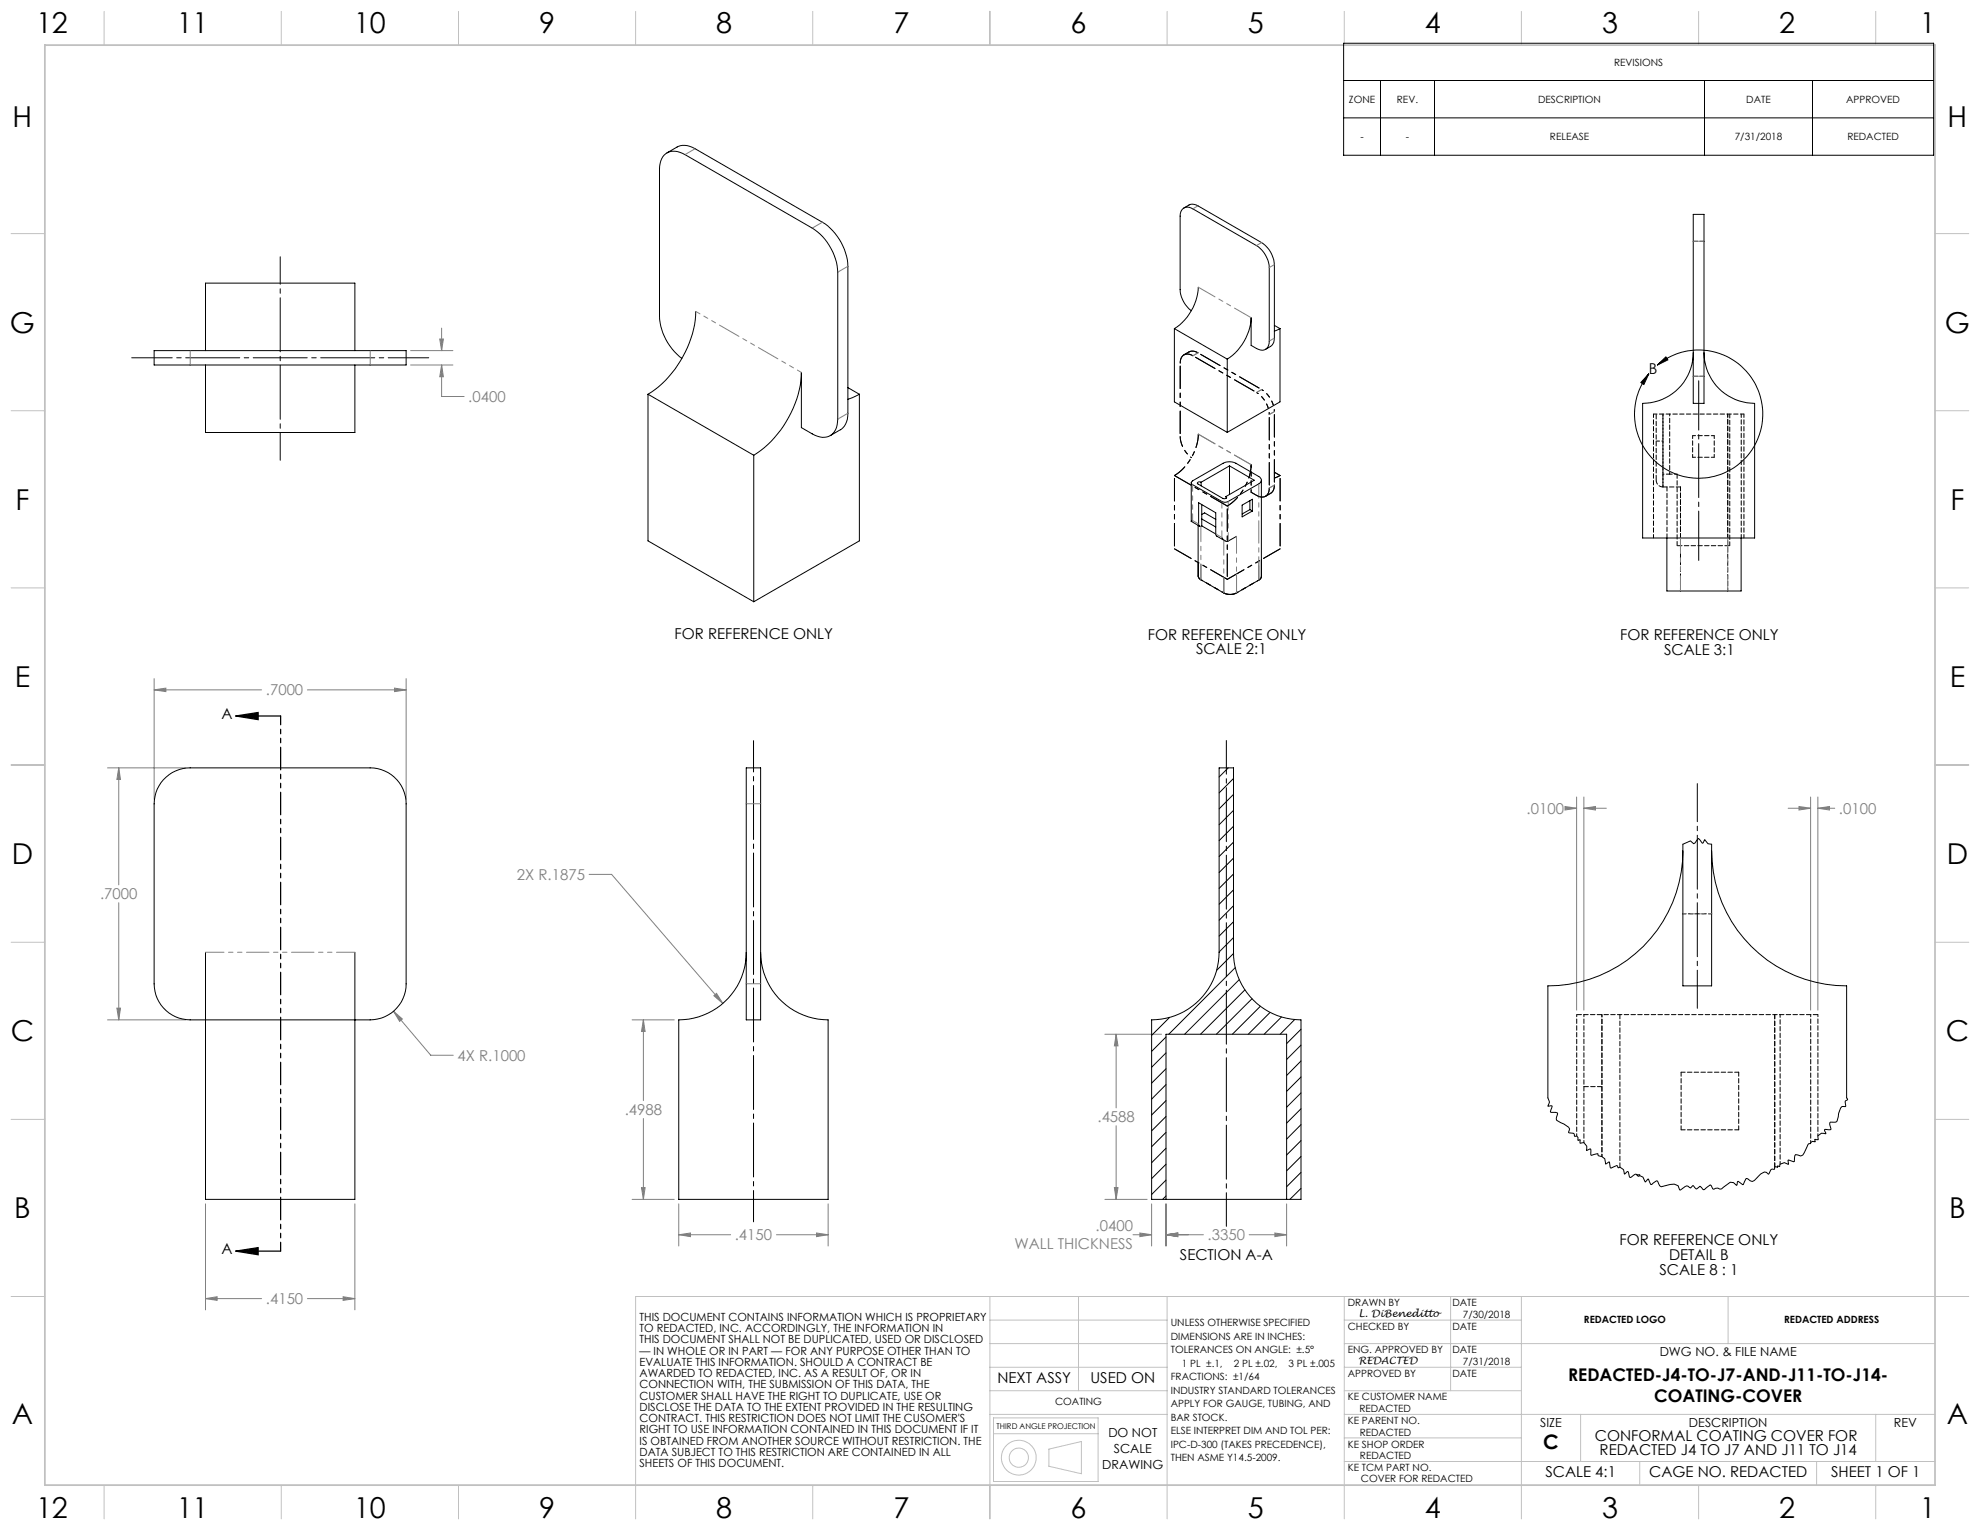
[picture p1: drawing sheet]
<svg xmlns="http://www.w3.org/2000/svg" width="559mm" height="432mm" viewBox="0 0 559 432" stroke-linecap="round" stroke-linejoin="round" font-family="sans-serif">
<path d="M379.2 12.2h166.5v31.6h-166.5zM379.2 22.7h166.5M379.2 33.3h166.5M389.6 22.7v21.1M404.8 22.7v21.1M481 22.7v21.1M511.5 22.7v21.1M465.3 105.5l-1.4 3-.8-.5zM467.7 103a18.1 18.1 0 0 1 29.3 9.4 18.1 18.1 0 0 1-21.4 22.1 18.1 18.1 0 0 1-10.3-29M467.7 103l2.4-2.3 .6 .9z" fill="none" stroke="#000" stroke-width=".28"/>
<path d="M66.5 202.1l6.3-1v2zM66.5 202.1h12.7M66.5 353.1l6.3-1v2zM66.5 353.1h12.7" fill="none" stroke="#000" stroke-width=".35"/>
<g fill="none" stroke="#c0c0c0" stroke-width=".28">
<path d="M29.4 3.2v9.5M79.4 3.2v9.5M129.4 3.2v9.5M179.4 3.2v9.5M229.4 3.2v9.5M279.4 3.2v9.5M329.4 3.2v9.5M379.4 3.2v9.5M429.4 3.2v9.5M479.4 3.2v9.5M529.4 3.2v9.5M3.1 65.9h9.6"/>
<path d="M546.1 65.9h9.5M3.1 115.9h9.6M546.1 115.9h9.5M3.1 165.9h9.6M546.1 165.9h9.5M3.1 215.9h9.6M546.1 215.9h9.5M3.1 265.9h9.6M546.1 265.9h9.5M3.1 315.9h9.6M546.1 315.9h9.5M3.1 365.9h9.6"/>
<path d="M279.4 365.9v53.2M279.4 379.2h50M279.4 372.6h50M304.4 365.9v26.6M329.4 365.9v53.2M379.4 365.9v62.8M379.4 379.2h166.7M379.4 372.6h50M409.4 365.9v26.6M429.4 365.9v53.2M487.7 365.9v13.3M555.6 365.9h-376.2v53.2"/>
<path d="M279.4 392.5h50M279.4 399.2h50M279.4 385.9h50M379.4 399.2h166.7M379.4 385.9h50M379.4 392.5h50M446.1 399.2v13.3M529.4 399.2v13.3M29.4 419.1v9.6M79.4 419.1v9.6M129.4 419.1v9.6M179.4 419.1v9.6"/>
<path d="M229.4 419.1v9.6M279.4 419.1v9.6M280.4 404.6h29.5M280.4 400.2h29.5v17.9h-29.5zM296 409l9.2-2.2v9.1l-9.2-2.1zM329.4 419.1v9.6M379.4 405.8h50M379.4 412.5h166.7M429.4 419.1v9.6M462.8 412.5v6.6M479.4 419.1v9.6M512.7 412.5v6.6"/>
<path d="M529.4 419.1v9.6"/>
<circle cx="287.5" cy="411.4" r="4.9"/>
<circle cx="287.5" cy="411.4" r="2.71"/>
</g>
<g fill="none" stroke="#808080" stroke-width=".28">
<path d="M115.9 99h11.9M124.1 95.7h1l-.5 3.3zM124.6 92.6v6.4M115.9 103h11.9M124.6 103l.5 3.3h-1zM124.6 103v8.9h6.4M43.5 194.7l3.3-.5v1zM43.5 191.5v34.1M43.5 194.7h30.3M86.7 194.7h27.9M111.3 194.2l3.3 .5-3.3 .5zM114.6 191.5v34.1"/>
<path d="M30.3 216.7h22.1M33.5 216.7l.5 3.3h-1zM33.5 216.7v33M441.7 227.6l3.3 .5-3.3 .5zM442.6 228.1h2.4M445 224.9v60.2M447 228.1l3.3-.5v1zM447 224.9v60.2M447 228.1h6.4M504.6 228.1h6.4M507.7 227.6l3.3 .5-3.3 .5zM511 224.9v60.2"/>
<path d="M513 228.1l3.3-.5v1zM513 228.1h4.8M513 224.9v60.2M33.5 254.8v33M166.3 246.8h6.3l31.4 36.4M30.3 287.8h22.1M33 284.5h1l-.5 3.3zM111.1 285.4l2.5 2.2-.8 .7zM111.1 285.4l10.5 12.4h6.3M178.4 287.8h11.9M181.6 287.8l.5 3.3h-1.1zM181.6 287.8v22.8"/>
<path d="M201.5 281l.7-.6 1.8 2.8zM311.8 291.9h16M315 291.9l.5 3.3h-1zM315 291.9v20.8M181.6 315.7v22.8M315 317.7v20.8M58 339.8v29.9M100.2 339.8v29.9M178.4 338.5h11.9M181 335.2h1.1l-.5 3.3zM191.6 339.8v11.8M233.7 339.8v11.8"/>
<path d="M311.8 338.5h11.9M314.5 335.2h1l-.5 3.3zM325 339.8v11.8M329.1 339.8v11.8M363.1 339.8v11.8M191.6 348.5l3.3-.5v1zM191.6 348.5h14.6M219.1 348.5h14.6M230.4 348l3.3 .5-3.3 .5zM319.8 348.5h5.2M321.7 348l3.3 .5-3.3 .5zM329.1 348.5l3.3-.5v1z"/>
<path d="M329.1 348.5h10.5M352.5 348.5h10.6M359.8 348l3.3 .5-3.3 .5zM58 366.5l3.3-.5v1zM58 366.5h15.8M86.7 366.5h13.5M96.8 366l3.4 .5-3.4 .5z"/>
</g>
<path d="M212.7 209v135.8" fill="none" stroke="#000" stroke-width=".28" stroke-dasharray="15.2 1.3 1.3 1.3" stroke-dashoffset="6.4"/>
<path d="M121 101h-83.8" fill="none" stroke="#000" stroke-width=".28" stroke-dasharray="15.2 1.3 1.3 1.3" stroke-dashoffset="3.8"/>
<path d="M79.1 72.5v57.4" fill="none" stroke="#000" stroke-width=".28" stroke-dasharray="15.2 1.3 1.3 1.3" stroke-dashoffset="7.5"/>
<path d="M346.1 346.1v-137.1" fill="none" stroke="#000" stroke-width=".28" stroke-dasharray="15.2 1.3 1.3 1.3" stroke-dashoffset="5.7"/>
<path d="M479.4 107.5v50.7" fill="none" stroke="#000" stroke-width=".28" stroke-dasharray="15.2 1.3 1.3 1.3" stroke-dashoffset="1.3"/>
<path d="M79.2 202.1v151" fill="none" stroke="#000" stroke-width=".35" stroke-dasharray="6.3 1.3 1.3 1.3 1.3 1.3" stroke-dashoffset="3.9"/>
<path d="M12.7 12.7h533.4v406.4h-533.4z" fill="none" stroke="#c0c0c0" stroke-width=".5"/>
<path d="M479 221.2v63.4" fill="none" stroke="#000" stroke-width=".28" stroke-dasharray="15.2 1.3 1.3 1.3" stroke-dashoffset="4.5"/>
<g fill="#000">
<path d="M465.3 105.5l-1.4 3-.8-.5zM467.7 103l2.4-2.3 .6 .9z"/>
<path d="M66.5 202.1l6.3-1v2zM66.5 353.1l6.3-1v2z"/>
</g>
<path d="M58 366.5l3.3-.5v1zM96.8 366l3.4 .5-3.4 .5zM43.5 194.7l3.3-.5v1zM111.3 194.2l3.3 .5-3.3 .5zM33.5 216.7l.5 3.3h-1zM33 284.5h1l-.5 3.3zM111.1 285.4l1.7 2.9 .8-.7zM181.6 287.8l.5 3.3h-1.1zM181 335.2h1.1l-.5 3.3zM191.6 348.5l3.3-.5v1zM230.4 348l3.3 .5-3.3 .5zM201.5 281l2.5 2.2-1.8-2.8zM124.1 95.7h1l-.5 3.3zM124.6 103l.5 3.3h-1zM315 291.9l.5 3.3h-1zM314.5 335.2h1l-.5 3.3zM329.1 348.5l3.3-.5v1zM359.8 348l3.3 .5-3.3 .5zM321.7 348l3.3 .5-3.3 .5zM329.1 348.5l3.3-.5v1zM441.7 227.6l3.3 .5-3.3 .5zM447 228.1l3.3-.5v1zM513 228.1l3.3-.5v1zM507.7 227.6l3.3 .5-3.3 .5z" fill="#808080"/>
<g fill="none" stroke="#000" stroke-width=".28">
<path d="M188.2 43.1l2.9-1.6a5.1 5.1 0 0 1 5.1 .5l35.9 20.7a15.7 15.7 0 0 1 7.2 12.5v41.4a5 5 0 0 1-2.1 4.7l-2.9 1.6M334.1 58.7a3 3 0 0 1 4-.6l18 10.4a8 8 0 0 1 3.6 6.2v20.7a3.2 3.2 0 0 1-2.5 3.2M477.9 60.5h3v53.3h-3zM43.5 99h71.1v4h-71.1zM58 99v-19.1h42.2v19.1M196.4 87.9a29.8 29.8 0 0 1-13.5 23.4M331.4 92.7l15 8.7M331.4 92.7v20.7l15 8.6M336.2 87.7a8 8 0 0 1-3.1-6v-20.7a2.19 2.19 0 0 1 1-2.3 2.19 2.19 0 0 1 2.6 .2l17.9 10.4a8 8 0 0 1 3.6 6.2v20.8a2.2 2.2 0 0 1-1 2.3 2.2 2.2 0 0 1-2.6-.2l-1.5-.9v-7.8a15 15 0 0 1-6.7 11.7M338.2 81.1a15 15 0 0 1-6.8 11.6M359.7 91.8l1.5 .9M361.2 92.7l-1.5 .8"/>
<path d="M361.2 92.7v20.7l-14.8 8.6M477.9 99.6a14.3 14.3 0 0 1-14.3 14.2v38h31.6v-38a14.3 14.3 0 0 1-14.3-14.2M58 103v19.1h42.2v-19.1M182.9 111.3l29.8 17.2M182.9 111.3v41.3l29.8 17.2M192.4 101.1a15.9 15.9 0 0 1-6.3-11.8v-41.5a4.7 4.7 0 0 1 3-5h2l2.2 .8 35.9 20.8a16 16 0 0 1 7.2 12.4v41.5a4.4 4.4 0 0 1-4.2 5.1l-.7-.1a15.5 15.5 0 0 1-5.3-2.6v-15.6a29.9 29.9 0 0 1-13.5 23.4M239.3 109.4l3.2 1.9M242.5 111.3l-3.2 1.4M242.5 111.3v41.3l-29.8 17.2M346.4 101.4v20.6M212.7 128.5v41.3M336.2 136.2v10.9"/>
<path d="M336.3 136l8.9-5.3a4 4 0 0 1 3.6 0l6.4 3.8a1.1 1.1 0 0 1 .8 1 1.1 1.1 0 0 1-.8 1.1l-8.6 4.9a1.94 1.94 0 0 1-1.8 0l-8.2-4.7-.4-.4zM339 136.1l-.7-.1-.4 .3 7.2 4.4h.9l.2-.3-.2-.3M339 136.1v1M347 131.5l7 4-8 4.6M347 131.5l-8 4.6M347 131.5v8.1M356 135.5v27.5l-.8 .7-6.2 3.7a4 4 0 0 1-3.6 0l-6.5-3.8-.7-.7-.1-14.6M336.2 147.1l2.3 1.4M336.6 146.9l-.4 .2M339.2 148.4a.53 .53 0 0 1-.7 .1 .53 .53 0 0 1-.2-.6v-6l4.8 2.8v6M339.2 145.2l.8-.5 3.1 1.9M339.2 146.5l3.9 2.2"/>
<path d="M339.2 142.4v6M339.2 148.4l3.9 2.3M343.1 150.7l.3 .6 2.3 1.3M346 140.1v.6M349 151.4l-2.4 1.3a1.51 1.51 0 0 1-1.8-1M350.6 142.6l2.8-1.7v3.3l-2.8 1.7zM352.7 143.8l-2.1 1.3M352.7 141.3v2.5M352.7 143.8l.7 .4M470.4 151.8v15h21v-15M210.6 216.7h4.1v71.1h-4.1zM344.1 216.7h4v52.1a19.1 19.1 0 0 0 19.1 19v50.7h-42.2v-50.7a19.1 19.1 0 0 0 19.1-19z"/>
<path d="M346.6 216.7l-2.5 2.6M348.1 219.7l-4 4.1M46.1 220.1a10.3 10.3 0 0 1 7.6-3.4h50.8a10.1 10.1 0 0 1 10.1 10.2v50.8a10.2 10.2 0 0 1-10.1 10.1h-50.8a10.2 10.2 0 0 1-10.2-10.1l.1-51.9a9.9 9.9 0 0 1 2.5-5.7zM348.1 224.2l-4 4.1M348.1 228.7l-4 4.1M348.1 233.2l-4 4M348.1 237.7l-4 4M474.9 238.3l2.2-1 .9 .8 1.3-1.5 1.2 1.4 .6-1 .9 1.1 1.1 .2v39.9h-8.2zM348.1 242.2l-4 4M348.1 246.7l-4 4M348.1 251.1l-4 4.1M348.1 255.6l-4 4.1"/>
<path d="M474.9 240.1a38.1 38.1 0 0 1-38.1 38.1v31.6a2.1 2.1 0 0 1 0 2.3l1.2 .1-.3 1.7h1.3l.6 .3-.4 1.6 .1 .4a9 9 0 0 1 3.7 2.4l-.3 1.1 1.3 .1 .3 .4 .1 .4h.6l.3 .4v.8l.6-.1 .1 1 1-.2 .8 1v1.2l1.1-.4 .1 1.7 1.9-.4 .2 .5a2.08 2.08 0 0 1 2 2.3l1.1-.5 .2 1.6 .3 .2 1.6-.8 .3 .7 .6-.2 1 .7 .3 1.3 1-.7 .6 1.6 1.6-.9 .3 .3 .1-.1 .3 .4 .3-.2 1 .4 .6 1.4 .9-.9 .7 1.6 1.8-1 .7 1.3 .4 .3 3.7-.7 1.1 .4 .4 1.2h.3l1.2-.9a1.23 1.23 0 0 1 1.6 .4l.7-.7 1 1 1-.8 1.1 1 1.8-1.4 .7 1.1 .3 .1 1.1-.3 .6 .3 .5-.1 2.4-1.8 .9 .1 .9 .7 .2-.9 .3-.2 1.4 .9 .8-1.7h.2a1.71 1.71 0 0 0 2.1 .6l1.8-1.9 1-.5 .6 .1 .6 .5 .6-1.2 .4-.3 .7 .1v-.6l.4-.2 .5 .3v-.5l.5 .2 .2-.6 1.2-.5 1.1 .5v-1.2l1.7 .4 .1-1.6 .2-.3 1.5 .3 .6-.2 1.7-3.2h.5v-.3l.5-.4 .8 .1-.1-.6h1l-.2-1 1-.8 1.3 .1-.4-.8 .2-.4h1.6a2.36 2.36 0 0 1-.2-1.9l1.6-.1 .3-.3 .5-2.2 .6-1.5 .4-.4 1-.1-.1-1.5 .6-.4-.2-.5v-31.6a38.1 38.1 0 0 1-38.1-38.1M58 268.8v69.7h42.2v-69.7M210.6 268.8a19.1 19.1 0 0 1-19 19v50.7h42.1v-50.7a19.1 19.1 0 0 1-19-19M348.1 260.1l-4 4.1M348.1 264.6l-4 4.1M348.1 269.1l-4.7 4.8M348.6 273.1l-18.8 18.8M349.7 276.5l-15.4 15.4M351.3 279.4l-12.5 12.5M329.1 292.7l-4.1 4M329.1 297.1l-4.1 4.1M330.1 287.1l-5.1 5.1"/>
<path d="M353.3 281.9l-10 10M355.7 284l-7.9 7.9M358.5 285.7l-6.2 6.2M361.7 287l-4.9 4.9M365.4 287.7l-4.1 4.2M367.2 290.5l-4.1 4M367.2 295l-4.1 4M367.2 299.4l-4.1 4.1M329.1 301.6l-4.1 4.1M329.1 306.1l-4.1 4.1M329.1 310.6l-4.1 4.1M329.1 315.1l-4.1 4.1"/>
<path d="M329.1 319.6l-4.1 4M367.2 304l-4.1 4M367.2 308.4l-4.1 4.1M367.2 312.9l-4.1 4.1M367.2 317.4l-4.1 4.1M329.1 324.1l-4.1 4.1M329.1 328.6l-4.1 4M329.1 333.1l-4.1 4M329.1 337.5l-1 1M329.1 338.5v-46.6h34v46.6M367.2 321.9l-4.1 4.1M367.2 326.4l-4.1 4"/>
<path d="M367.2 330.9l-4.1 4M367.2 335.4l-3.2 3.1"/>
</g>
<path d="M58 268.8h42.2" fill="none" stroke="#808080" stroke-width=".28" stroke-dasharray="6.3 1.3 1.3 1.3 1.3 1.3" stroke-dashoffset="1.1"/>
<g fill="none" stroke="#808080" stroke-width=".28" stroke-dasharray="6.3 1.3 1.3 1.3 1.3 1.3">
<path d="M196.2 42l-2.9 1.6M338.1 58.1l-1.4 .8M229.3 64.4l2.8-1.7M239.3 75.1l-2.9 1.7M354.6 69.3l1.5-.8M359.7 74.7l-1.5 .8M480.9 68.1h-3M53.7 98.9v4.1M338.1 99.6l-1.4 .8M358.2 96.3l1.5-.9M104.5 103v-4.1M236.4 118.3l2.9-1.7"/>
<path d="M354.6 110.8l1.5-.9M359.7 116.2l-1.5 .8M477.9 106.2h3M358.2 137.7l1.5-.8M336.6 146.9l1.7 1M338.9 159.2v4.4M343.1 150.7l1.7 1M345.4 167.3v-4.4M349 162v5.3M355.3 163.7v-5.3M214.7 226.8h-4.1M210.6 277.6h4.1"/>
</g>
<path d="M196.4 87.9l29.8 17.2" fill="none" stroke="#808080" stroke-width=".28" stroke-dasharray="6.3 1.3 1.3 1.3 1.3 1.3" stroke-dashoffset="5"/>
<g fill="none" stroke="#000" stroke-width=".28" stroke-dasharray="6.3 1.3 1.3 1.3 1.3 1.3">
<path d="M335.6 99.3l-1.5 .8M335.6 99.3l1.1-.2 1.4 .5M336.7 100.4a2.19 2.19 0 0 0-2.6-.3 2.19 2.19 0 0 0-1 2.4M353.1 138.9l1.5 .9M354.6 139.8a2.19 2.19 0 0 0 2.6 .3 2.19 2.19 0 0 0 1-2.4M359.7 136.9l-.3 1.4-.8 .9M361.3 134.2l-1.6 .7M361.3 134.2l-1.6-.9M338.2 158.8v3.8M357.2 140.1l1.4-.9M338.9 163.6l-.5-.5-.2-.5M349 167.3a4 4 0 0 1-3.6 0"/>
<path d="M356 162.7v-4.8M356 162.7l-.2 .5-.5 .5"/>
</g>
<path d="M349 167.3l6.3-3.6" fill="none" stroke="#000" stroke-width=".28" stroke-dasharray="6.3 1.3 1.3 1.3 1.3 1.3" stroke-dashoffset="5.9"/>
<path d="M356.1 109.9a7.9 7.9 0 0 1 3.6 6.3M358.2 117a7.9 7.9 0 0 0-3.6-6.2M338.9 163.6l6.5 3.7" fill="none" stroke="#000" stroke-width=".28" stroke-dasharray="6.3 1.3 1.3 1.3 1.3 1.3" stroke-dashoffset="5.8"/>
<path d="M333.1 123.2a8 8 0 0 0 3.1 6" fill="none" stroke="#000" stroke-width=".28" stroke-dasharray="6.3 1.3 1.3 1.3 1.3 1.3" stroke-dashoffset="3.5"/>
<path d="M333.1 102.5v20.7M336.7 100.4l17.9 10.4M356.1 109.9l-18-10.3M358.2 117v20.7M359.7 116.2v20.7M331.5 134.2v20.7M361.3 134.2v20.7M346.4 142.8v20.7" fill="none" stroke="#000" stroke-width=".28" stroke-dasharray="6.3 1.3 1.3 1.3 1.3 1.3" stroke-dashoffset="-.8"/>
<path d="M353.1 131.1v7.8" fill="none" stroke="#000" stroke-width=".28" stroke-dasharray="6.3 1.3 1.3 1.3 1.3 1.3" stroke-dashoffset="5.6"/>
<path d="M331.5 134.2a14.9 14.9 0 0 0 6.7-11.7M353.1 131.1a14.9 14.9 0 0 1-6.7 11.7" fill="none" stroke="#000" stroke-width=".28" stroke-dasharray="6.3 1.3 1.3 1.3 1.3 1.3" stroke-dashoffset="2.5"/>
<path d="M331.5 134.2l14.9 8.6M331.5 154.9l14.9 8.6M346.4 163.5l14.9-8.6" fill="none" stroke="#000" stroke-width=".28" stroke-dasharray="6.3 1.3 1.3 1.3 1.3 1.3" stroke-dashoffset=".9"/>
<path d="M338.2 81.1l14.9 8.6M338.2 122.5l14.9 8.6" fill="none" stroke="#808080" stroke-width=".28" stroke-dasharray="6.3 1.3 1.3 1.3 1.3 1.3" stroke-dashoffset=".9"/>
<path d="M346.6 141.5v11.2" fill="none" stroke="#808080" stroke-width=".28" stroke-dasharray="6.3 1.3 1.3 1.3 1.3 1.3" stroke-dashoffset="3.9"/>
<path d="M336.6 136.7v10.2M344.8 151.7v-10.2" fill="none" stroke="#808080" stroke-width=".28" stroke-dasharray="6.3 1.3 1.3 1.3 1.3 1.3" stroke-dashoffset="4.4"/>
<path d="M355.3 163.7v-27.2" fill="none" stroke="#808080" stroke-width=".28" stroke-dasharray="6.3 1.3 1.3 1.3 1.3 1.3" stroke-dashoffset="2.3"/>
<path d="M349 151.4v15.9" fill="none" stroke="#808080" stroke-width=".28" stroke-dasharray="6.3 1.3 1.3 1.3 1.3 1.3" stroke-dashoffset="1.5"/>
<path d="M345.4 167.3v-14.9" fill="none" stroke="#808080" stroke-width=".28" stroke-dasharray="6.3 1.3 1.3 1.3 1.3 1.3" stroke-dashoffset="2.1"/>
<path d="M338.9 148.5v15.1M474.3 151.8v15M487.6 166.8v-15" fill="none" stroke="#808080" stroke-width=".28" stroke-dasharray="6.3 1.3 1.3 1.3 1.3 1.3" stroke-dashoffset="2"/>
<g fill="none" stroke="#000" stroke-width=".28" stroke-dasharray="1.3 .6" stroke-dashoffset=".1">
<path d="M477.9 68.1h3M480.9 106.2h-3M469.3 137.4a1.91 1.91 0 0 1-1.9-1.9M474.3 137.4h-5M474.3 137.4v14.4M470.5 151.8v-14.4M473.3 154v-20.2M500.9 286.3v43.1M474.4 302.6v16.3M474.4 318.9h16.3M490.7 318.9v-16.3M490.7 302.6h-16.3"/>
<path d="M457.2 329.4v-43.1M500.9 329.4v-43.1"/>
</g>
<path d="M469.3 116.9v20.5M467.4 135.5v-18.6M473.3 154h14.9M445 286.3h68.1" fill="none" stroke="#000" stroke-width=".28" stroke-dasharray="1.3 .6" stroke-dashoffset="-.1"/>
<path d="M487.6 116.9v49.9M477.7 123v6M477.7 129h6.1M483.8 129v-6M483.8 123h-6.1M483.1 257.9h-8.1" fill="none" stroke="#000" stroke-width=".28" stroke-dasharray="1.3 .6" stroke-dashoffset=".4"/>
<path d="M466.7 116.9v34.9M466.7 116.9h25.5M491.4 116.9v34.9M492.2 116.9v34.9M487.6 151.8v-34.9M474.3 166.8v-29.4" fill="none" stroke="#000" stroke-width=".28" stroke-dasharray="1.3 .6" stroke-dashoffset=".3"/>
<path d="M469.3 133.8v-16.9M469.3 133.8v3.6M471.2 133.8v-16.9M445 286.3v34.3M511 286.3v36.2M513.1 286.3v34.3M447 322.5v-36.2" fill="none" stroke="#000" stroke-width=".28" stroke-dasharray="1.3 .6" stroke-dashoffset=".7"/>
<path d="M469.3 133.8h1.9M469.3 124.5h-1.9" fill="none" stroke="#000" stroke-width=".28" stroke-dasharray="1.3 .6" stroke-dashoffset="1"/>
<path d="M471.2 133.8h2.1M502.4 328.6v-42.3" fill="none" stroke="#000" stroke-width=".28" stroke-dasharray="1.3 .6" stroke-dashoffset=".5"/>
<path d="M488.2 154v-37.1" fill="none" stroke="#000" stroke-width=".28" stroke-dasharray="1.3 .6" stroke-dashoffset=".2"/>
<path d="M452.1 286.3v40.1M452.1 326.4v-40.1" fill="none" stroke="#000" stroke-width=".28" stroke-dasharray="1.3 .6" stroke-dashoffset=".6"/>
<path d="M452.1 306.7h-5.1M462.1 331.6h.7M462.8 331.8v-.2" fill="none" stroke="#000" stroke-width=".28" stroke-dasharray="1.3 .6"/>
<path d="M475 257.9h8.1" fill="none" stroke="#808080" stroke-width=".28" stroke-dasharray="6.3 1.3 1.3 1.3 1.3 1.3" stroke-dashoffset="5.5"/>
<g font-size="8.1">
<text x="10.2" y="9.3">12</text>
<text x="49.9" y="9.3">11</text>
<text x="99.9" y="9.3">10</text>
<text x="152.1" y="9.3">9</text>
<text x="202.1" y="9.3">8</text>
<text x="252.1" y="9.3">7</text>
<text x="302.1" y="9.3">6</text>
<text x="352.1" y="9.3">5</text>
<text x="402.1" y="9.3">4</text>
<text x="452.1" y="9.3">3</text>
<text x="502.1" y="9.3">2</text>
<text x="541.8" y="9.3">1</text>
<text x="3.5" y="35.9">H</text>
<text x="549.6" y="35.9">H</text>
<text x="2.8" y="93.9">G</text>
<text x="548.9" y="93.9">G</text>
<text x="4.4" y="143.9">F</text>
<text x="550.5" y="143.9">F</text>
<text x="4.1" y="193.9">E</text>
<text x="550.2" y="193.9">E</text>
<text x="3.3" y="243.9">D</text>
<text x="549.4" y="243.9">D</text>
<text x="3" y="293.9">C</text>
<text x="549.1" y="293.9">C</text>
<text x="4" y="343.9">B</text>
<text x="550.1" y="343.9">B</text>
<text x="3.3" y="401.8">A</text>
<text x="549.4" y="401.8">A</text>
<text x="10.2" y="428.4">12</text>
<text x="49.9" y="428.4">11</text>
<text x="99.9" y="428.4">10</text>
<text x="152.1" y="428.4">9</text>
<text x="202.1" y="428.4">8</text>
<text x="252.1" y="428.4">7</text>
<text x="302.1" y="428.4">6</text>
<text x="352.1" y="428.4">5</text>
<text x="402.1" y="428.4">4</text>
<text x="452.1" y="428.4">3</text>
<text x="502.1" y="428.4">2</text>
<text x="541.8" y="428.4">1</text>
</g>
<text font-size="5.6" x="435.6" y="409">C</text>
<g font-size="4.9">
<text x="442.6" y="389.8">REDACTED-J4-TO-J7-AND-J11-TO-J14-</text>
<text x="466.8" y="395.7">COATING-COVER</text>
</g>
<g font-size="4.2">
<text x="465.4" y="105.5">B</text>
<text x="190.3" y="180.5">FOR REFERENCE ONLY</text>
<text x="324" y="180.5">FOR REFERENCE ONLY</text>
<text x="337.5" y="184.7">SCALE 2:1</text>
<text x="457.2" y="180.6">FOR REFERENCE ONLY</text>
<text x="469.6" y="184.7">SCALE 3:1</text>
<text x="62.5" y="202.9">A</text>
<text x="62.5" y="353.9">A</text>
<text x="457.1" y="351.4">FOR REFERENCE ONLY</text>
<text x="333" y="355.5">SECTION A-A</text>
<text x="468.3" y="359.8">SCALE 8 : 1</text>
<text x="471" y="355.6">DETAIL B</text>
<text x="281.5" y="390.4">NEXT ASSY</text>
<text x="307.8" y="390.4">USED ON</text>
<text x="450.1" y="406.5">CONFORMAL COATING COVER FOR</text>
<text x="451.4" y="410.7">REDACTED J4 TO J7 AND J11 TO J14</text>
<text x="436.1" y="417">SCALE 4:1</text>
<text x="465.4" y="417">CAGE NO. REDACTED</text>
<text x="516.8" y="417">SHEET 1 OF 1</text>
</g>
<g font-size="4.2" fill="#808080">
<text x="132.2" y="113.5">.0400</text>
<text x="75" y="196.3">.7000</text>
<text x="430.8" y="229.7">.0100</text>
<text x="519" y="229.7">.0100</text>
<text x="145.9" y="248.4">2X R.1875</text>
<text x="28.2" y="253.8">.7000</text>
<text x="129.1" y="299.4">4X R.1000</text>
<text x="176.3" y="314.7">.4988</text>
<text x="309.7" y="316.8">.4588</text>
<text x="309.2" y="347.6">.0400</text>
<text x="207.4" y="350.1">.4150</text>
<text x="286.3" y="352.6">WALL THICKNESS</text>
<text x="340.8" y="350.1">.3350</text>
<text x="75" y="368.1">.4150</text>
</g>
<g font-size="3.5">
<text x="468.4" y="382.7">DWG NO. &amp; FILE NAME</text>
<text x="312.8" y="405.6">DO NOT</text>
<text x="434.7" y="402.7">SIZE</text>
<text x="476.7" y="402.7">DESCRIPTION</text>
<text x="534.5" y="402.7">REV</text>
<text x="314.3" y="410.1">SCALE</text>
<text x="311.1" y="414.6">DRAWING</text>
</g>
<g font-size="3.2">
<text x="180.5" y="372.8">THIS DOCUMENT CONTAINS INFORMATION WHICH IS PROPRIETARY</text>
<text x="180.5" y="376">TO REDACTED, INC. ACCORDINGLY, THE INFORMATION IN</text>
<text x="180.5" y="379.1">THIS DOCUMENT SHALL NOT BE DUPLICATED, USED OR DISCLOSED</text>
<text x="180.5" y="382.3">— IN WHOLE OR IN PART — FOR ANY PURPOSE OTHER THAN TO</text>
<text x="180.5" y="385.5">EVALUATE THIS INFORMATION. SHOULD A CONTRACT BE</text>
<text x="180.5" y="388.7">AWARDED TO REDACTED, INC. AS A RESULT OF, OR IN</text>
<text x="180.5" y="391.8">CONNECTION WITH, THE SUBMISSION OF THIS DATA, THE</text>
<text x="180.5" y="395">CUSTOMER SHALL HAVE THE RIGHT TO DUPLICATE, USE OR</text>
<text x="180.5" y="398.2">DISCLOSE THE DATA TO THE EXTENT PROVIDED IN THE RESULTING</text>
<text x="180.5" y="401.4">CONTRACT. THIS RESTRICTION DOES NOT LIMIT THE CUSOMER'S</text>
<text x="180.5" y="404.5">RIGHT TO USE INFORMATION CONTAINED IN THIS DOCUMENT IF IT</text>
<text x="180.5" y="407.7">IS OBTAINED FROM ANOTHER SOURCE WITHOUT RESTRICTION. THE</text>
<text x="180.5" y="410.9">DATA SUBJECT TO THIS RESTRICTION ARE CONTAINED IN ALL</text>
<text x="180.5" y="414.1">SHEETS OF THIS DOCUMENT.</text>
</g>
<g font-size="2.8">
<text x="455.5" y="18.5">REVISIONS</text>
<text x="380.7" y="29.1">ZONE</text>
<text x="394.2" y="29.1">REV.</text>
<text x="434.1" y="29.1">DESCRIPTION</text>
<text x="492.8" y="29.1">DATE</text>
<text x="521" y="29.1">APPROVED</text>
<text x="383.9" y="39.6">-</text>
<text x="396.8" y="39.6">-</text>
<text x="437.4" y="39.6">RELEASE</text>
<text x="489.6" y="39.6">7/31/2018</text>
<text x="521.4" y="39.6">REDACTED</text>
<text x="380.4" y="368.6">DRAWN BY</text>
<text x="383.4" y="371.7">L. DiBeneditto</text>
<text x="409.9" y="368.6">DATE</text>
<text x="412.9" y="372">7/30/2018</text>
<text x="330.4" y="374.2">UNLESS OTHERWISE SPECIFIED</text>
<text x="380.4" y="375.3">CHECKED BY</text>
<text x="409.9" y="375.3">DATE</text>
<text x="447" y="373.4">REDACTED LOGO</text>
<text x="503.5" y="373.4">REDACTED ADDRESS</text>
<text x="330.4" y="378.1">DIMENSIONS ARE IN INCHES:</text>
<text x="330.4" y="381.9">TOLERANCES ON ANGLE: ±.5°</text>
<text x="380.4" y="381.9">ENG. APPROVED BY</text>
<text x="409.9" y="381.9">DATE</text>
<text x="330.4" y="389.5">FRACTIONS: ±1/64</text>
<text x="333.5" y="385.7">1 PL ±.1,</text>
<text x="348.2" y="385.7">2 PL ±.02,</text>
<text x="363.7" y="385.7">3 PL ±.005</text>
<text x="380.4" y="388.6">APPROVED BY</text>
<text x="383.4" y="385">REDACTED</text>
<text x="409.9" y="388.6">DATE</text>
<text x="412.9" y="385.1">7/31/2018</text>
<text x="330.4" y="393.4">INDUSTRY STANDARD TOLERANCES</text>
<text x="380.4" y="395.2">KE CUSTOMER NAME</text>
<text x="297.8" y="396.6">COATING</text>
<text x="330.4" y="397.2">APPLY FOR GAUGE, TUBING, AND</text>
<text x="330.4" y="401">BAR STOCK.</text>
<text x="380.4" y="401.9">KE PARENT NO.</text>
<text x="383.6" y="398.6">REDACTED</text>
<text x="330.4" y="404.8">ELSE INTERPRET DIM AND TOL PER:</text>
<text x="383.7" y="405.2">REDACTED</text>
<text x="330.4" y="408.6">IPC-D-300 (TAKES PRECEDENCE),</text>
<text x="330.4" y="412.5">THEN ASME Y14.5-2009.</text>
<text x="380.4" y="408.5">KE SHOP ORDER</text>
<text x="383.8" y="411.9">REDACTED</text>
<text x="380.4" y="415.2">KE TCM PART NO.</text>
<text x="384.1" y="418.4">COVER FOR REDACTED</text>
</g>
<text font-size="2.2" x="281.3" y="403.3">THIRD ANGLE PROJECTION</text>
</svg>
